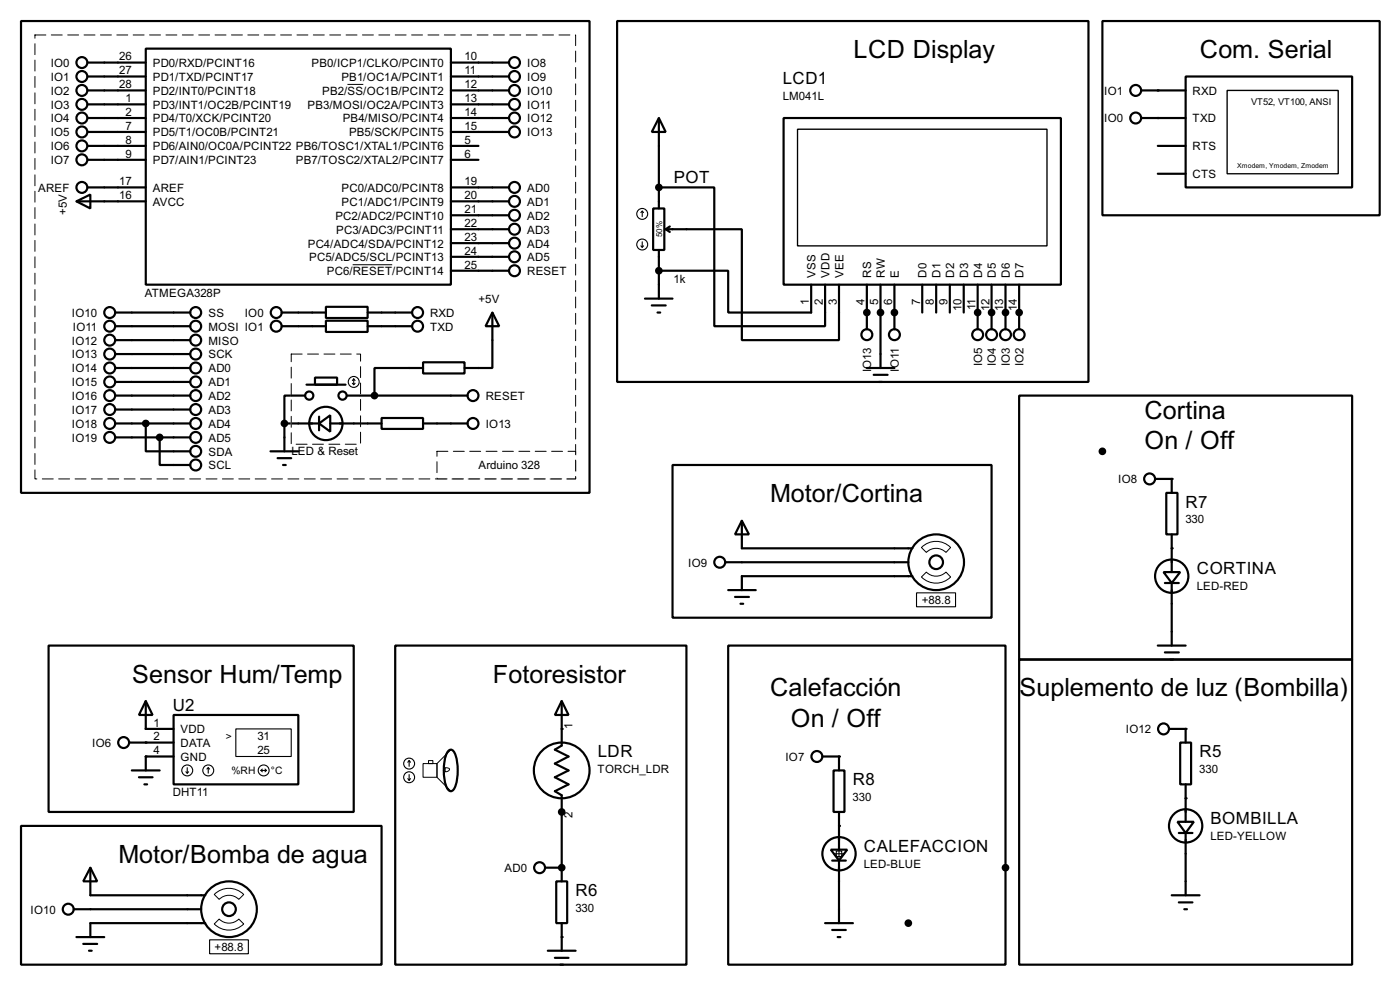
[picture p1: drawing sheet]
<svg xmlns="http://www.w3.org/2000/svg" width="256mm" height="180mm" viewBox="0 0 256 180" stroke-linecap="round" stroke-linejoin="round" font-family="sans-serif">
<g fill="none" stroke="#000" stroke-width=".4">
<path d="M3.9 3.9h104.1v86.3h-104.1zM16.1 19.1h10.6M16.1 16.6h10.6M16.1 14h10.6M16.1 11.5h10.6M26.7 8.9h55.9v43.2h-55.9zM82.6 19.1h10.7M82.6 16.6h10.7M82.6 14h10.7M82.6 11.5h10.7M113.1 3.9h86.3v66h-86.3zM202 3.9h50.8v35.5h-50.8z"/>
<path d="M209.1 16.6h8.1M217.2 14h30.5v20.3h-30.5zM14 36.9l2.6-1.3v2.6zM14 36.9h12.7M16.1 29.3h10.6M16.1 26.7h10.6M16.1 24.2h10.6M16.1 21.6h10.6M16.1 34.3h10.6M82.6 29.3h5.1M82.6 26.7h5.1M82.6 24.2h10.7"/>
<path d="M82.6 21.6h10.7M82.6 34.3h10.7M82.6 36.9h10.7M82.6 39.4h10.7M119.7 38.2h2v7.6h-2zM120.7 21.6l1.3 2.6h-2.6zM120.7 34.3h10.2v25.4h20.3v-7.6M120.7 21.6v16.6M143.6 21.6h50.8v30.5h-50.8zM209.1 21.6h8.1M212.1 26.7h5.1M212.1 31.8h5.1"/>
<path d="M21.1 57.2h13.8M21.1 59.7h13.8M51.6 57.2h8.1M51.6 59.7h8.1M59.7 56.2h7.7v2h-7.7zM59.7 58.7h7.7v2.1h-7.7zM67.4 57.2h8.1M67.4 59.7h8.1M82.6 42h10.7M82.6 44.5h10.7M82.6 47h10.7M82.6 49.6h10.7"/>
<path d="M90.2 57.2l1.3 2.5h-2.5zM90.2 57.2v10.2h-5.1M118.2 54.7h5M119.4 55.9h2.6M120.5 57.2h.5M120.7 49.6h12.7v7.6h15.2v-5.1M120.7 45.8v8.9M122 42h13.9v20.3h17.8v-10.2M122 42l.7 .5M122.7 41.5l-.7 .5M158.8 52.1v8.2M161.3 52.1v15.3"/>
<path d="M163.9 52.1v8.2M169 52.1v5.1M171.5 52.1v5.1M174 52.1v5.1M176.6 52.1v5.1M179.1 52.1v8.2M181.7 52.1v8.2M184.2 52.1v8.2M186.7 52.1v8.2M21.1 77.5h13.8M21.1 62.3h13.8M21.1 64.8h13.8"/>
<path d="M21.1 72.4h13.8M21.1 67.4h13.8M21.1 69.9h13.8M21.1 75h13.8M26.7 77.5v5.1h8.2M52.1 77.5h6.4M52.1 77.5v5.1M55.9 72.4h-3.8v5.1M56.2 70.4h7.1M57.7 69.1h4.1v1.3h-4.1zM58.5 77.5l2-1.5v3zM58.5 76.3v2.5"/>
<path d="M60.5 77.5h9.4M63.6 72.4h22.1M69.9 76.5h7.6v2h-7.6zM77.5 66.3h7.6v2.1h-7.6zM77.5 67.4h-8.9v5M77.5 77.5h8.2M158.8 67.4h5.1M160.1 68.6h2.5M161.1 69.9h.5M186.7 72.4h61v48.3h-61zM21.1 80.1h13.8M29.3 80.1v5h5.6"/>
<path d="M49.6 82.6h5.1M50.9 83.9h2.5M51.9 85.1h.5M123.2 85.1h58.5v28h-58.5zM135.9 95.3l1.3 2.5h-2.5zM135.9 95.3v5.1h31.3M211.6 87.7h3.1v2.5M213.7 90.2h2v7.6h-2zM214.7 97.8v6.9M8.9 118.2h55.9v30.4h-55.9zM72.4 118.2h53.4v58.4h-53.4zM132.9 102.9h33.5"/>
<path d="M133.4 118.2h50.8v58.4h-50.8zM133.4 108h5.1M134.7 109.3h2.5M135.7 110.5h.5M167.2 105.5h-31.3v2.5M212.1 118.2h5.1M213.2 104.7h3l-1.5 2zM213.4 119.4h2.6M213.4 106.7h2.6M214.7 106.7v11.5M23.7 135.9h8.1M26.7 128.3l1.3 2.6h-2.5z"/>
<path d="M26.7 128.3v5.1h5.1M31.8 130.9h22.9v12.7h-22.9zM31.8 138.5h-5.1v2.5M82.3 137.3l.3-.1a1.56 1.56 0 0 1 1 1.4 9 9 0 0 1-.4 5.8l-.6 .4a1.55 1.55 0 0 1-1-1.4 8.8 8.8 0 0 1 .4-5.8zM102.9 128.3l1.3 2.6h-2.5zM102.9 128.3v8.2l-1.2 .7 2.5 1.3-2.5 1.3 2.5 1.2-2.5 1.3 2.5 1.3-2.5 1.2 1.2 .8v15.7M150.7 138.5h3v2.5M186.7 120.7h61v55.9h-61zM214.2 133.4h3v2.5M214.4 120.7h.5M216.2 135.9h2v7.7h-2zM3.9 151.2h66v25.4h-66z"/>
<path d="M16.6 158.8l1.2 2.5h-2.5zM16.6 158.8v5.1h21M24.2 141h5.1M25.5 142.3h2.5M26.5 143.6h.5M99.9 158.8h3M152.2 155.5h3l-1.5 2zM152.5 157.5h2.5M152.7 141h2v7.6h-2zM153.7 148.6v6.9M153.7 157.5v11.5M215.7 150.4h3l-1.5 2.1z"/>
<path d="M216 152.5h2.5M217.2 143.6v6.8M217.2 152.5v11.4M13.5 166.4h23.4M14 171.5h5.1M15.3 172.8h2.5M16.3 174h.5M37.6 169h-21v2.5M100.4 174h5.1M101.7 175.3h2.5M101.9 161.3h2v7.7h-2zM102.7 176.6h.5"/>
<path d="M102.9 169v5M151.2 169h5.1M152.5 170.2h2.5M153.5 171.5h.5M214.7 163.9h5.1M216 165.2h2.5M217 166.4h.5"/>
<circle cx="15" cy="11.5" r="1"/>
<circle cx="15" cy="19.1" r="1"/>
<circle cx="15" cy="14" r="1"/>
<circle cx="15" cy="16.6" r="1"/>
<circle cx="94.2" cy="11.5" r="1"/>
<circle cx="94.2" cy="14" r="1"/>
<circle cx="94.2" cy="19.1" r="1"/>
<circle cx="94.2" cy="16.6" r="1"/>
<circle cx="208" cy="16.6" r="1"/>
<circle cx="15" cy="29.3" r="1"/>
<circle cx="15" cy="34.3" r="1"/>
<circle cx="15" cy="26.7" r="1"/>
<circle cx="15" cy="24.2" r="1"/>
<circle cx="15" cy="21.6" r="1"/>
<circle cx="94.2" cy="34.3" r="1"/>
<circle cx="94.2" cy="36.9" r="1"/>
<circle cx="94.2" cy="39.4" r="1"/>
<circle cx="94.2" cy="24.2" r="1"/>
<circle cx="94.2" cy="21.6" r="1"/>
<circle cx="208" cy="21.6" r="1"/>
<circle cx="20.1" cy="57.2" r="1"/>
<circle cx="20.1" cy="59.7" r="1"/>
<circle cx="35.8" cy="57.2" r="1"/>
<circle cx="35.8" cy="59.7" r="1"/>
<circle cx="50.6" cy="57.2" r="1"/>
<circle cx="50.6" cy="59.7" r="1"/>
<circle cx="76.5" cy="57.2" r="1"/>
<circle cx="76.5" cy="59.7" r="1"/>
<circle cx="94.2" cy="44.5" r="1"/>
<circle cx="94.2" cy="49.6" r="1"/>
<circle cx="94.2" cy="47" r="1"/>
<circle cx="94.2" cy="42" r="1"/>
<circle cx="20.1" cy="62.3" r="1"/>
<circle cx="20.1" cy="67.4" r="1"/>
<circle cx="20.1" cy="64.8" r="1"/>
<circle cx="20.1" cy="69.9" r="1"/>
<circle cx="20.1" cy="75" r="1"/>
<circle cx="20.1" cy="72.4" r="1"/>
<circle cx="20.1" cy="77.5" r="1"/>
<circle cx="35.8" cy="72.4" r="1"/>
<circle cx="35.8" cy="67.4" r="1"/>
<circle cx="35.8" cy="75" r="1"/>
<circle cx="35.8" cy="62.3" r="1"/>
<circle cx="35.8" cy="64.8" r="1"/>
<circle cx="35.8" cy="69.9" r="1"/>
<circle cx="35.8" cy="77.5" r="1"/>
<circle cx="56.6" cy="72.4" r=".75"/>
<circle cx="59.7" cy="77.5" r="3.1"/>
<circle cx="62.7" cy="72.4" r=".75"/>
<circle cx="86.6" cy="72.4" r="1"/>
<circle cx="86.6" cy="77.5" r="1"/>
<circle cx="158.8" cy="61.3" r="1"/>
<circle cx="163.8" cy="61.3" r="1"/>
<circle cx="179.1" cy="61.3" r="1"/>
<circle cx="181.6" cy="61.3" r="1"/>
<circle cx="184.2" cy="61.3" r="1"/>
<circle cx="186.7" cy="61.3" r="1"/>
<circle cx="20.1" cy="80.1" r="1"/>
<circle cx="35.8" cy="82.6" r="1"/>
<circle cx="35.8" cy="85.1" r="1"/>
<circle cx="35.8" cy="80.1" r="1"/>
<circle cx="210.6" cy="87.7" r="1"/>
<circle cx="131.8" cy="102.9" r="1"/>
<circle cx="171.5" cy="102.9" r="5.1"/>
<circle cx="171.5" cy="102.9" r="1.25"/>
<circle cx="214.6" cy="105.5" r="3.1"/>
<circle cx="22.6" cy="135.9" r="1"/>
<circle cx="149.6" cy="138.5" r="1"/>
<circle cx="213.1" cy="133.4" r="1"/>
<circle cx="98.8" cy="158.8" r="1"/>
<circle cx="102.9" cy="141" r="5.1"/>
<circle cx="153.7" cy="156.3" r="3.1"/>
<circle cx="217.2" cy="151.2" r="3.1"/>
<circle cx="12.5" cy="166.4" r="1"/>
<circle cx="41.9" cy="166.4" r="5.1"/>
<circle cx="41.9" cy="166.4" r="1.25"/>
</g>
<g fill="#000">
<circle cx="212.1" cy="16.6" r=".2"/>
<circle cx="120.7" cy="34.3" r=".2"/>
<circle cx="212.1" cy="21.6" r=".2"/>
<circle cx="120.7" cy="49.6" r=".2"/>
<circle cx="158.8" cy="57.2" r=".2"/>
<circle cx="161.3" cy="57.2" r=".2"/>
<circle cx="163.9" cy="57.2" r=".2"/>
<circle cx="179.1" cy="57.2" r=".2"/>
<circle cx="181.7" cy="57.2" r=".2"/>
<circle cx="184.2" cy="57.2" r=".2"/>
<circle cx="186.7" cy="57.2" r=".2"/>
<circle cx="214.7" cy="87.7" r=".2"/>
<circle cx="214.7" cy="100.4" r=".2"/>
<circle cx="26.7" cy="133.4" r=".2"/>
<circle cx="26.7" cy="135.9" r=".2"/>
<circle cx="26.7" cy="138.5" r=".2"/>
<circle cx="102.9" cy="133.4" r=".2"/>
<circle cx="153.7" cy="138.5" r=".2"/>
<circle cx="217.2" cy="133.4" r=".2"/>
<circle cx="102.9" cy="148.6" r=".2"/>
<circle cx="102.9" cy="158.8" r=".2"/>
<circle cx="153.7" cy="151.2" r=".2"/>
<circle cx="217.2" cy="146.1" r=".2"/>
<circle cx="102.9" cy="171.5" r=".2"/>
</g>
<path d="M63.7 15.5h2.9M64.6 48.5h7.3M168.8 105.6l.9-.9a2.53 2.53 0 0 0 3.6 0l.9 .9a3.7 3.7 0 0 1-5.4 0zM168.8 100.2a3.7 3.7 0 0 1 5.4 0l-.9 .9a2.54 2.54 0 0 0-3.6 0zM77.5 139.8h2.6v2.5h-2.6zM78.5 139.2h.8v.6h-.8zM82.3 137.3a5.1 5.1 0 0 0-1 3.7 5.1 5.1 0 0 0 1 3.7l.3 .1-2.5-2.5v-2.5l2.5-2.6zM81.6 140.5l.6 .1 .2 .2a.68 .68 0 0 1-.8 .5zM39.3 163.7a3.8 3.8 0 0 1 5.4 0l-.9 .9a2.54 2.54 0 0 0-3.6 0zM40.2 168.2a2.54 2.54 0 0 0 3.6 0l.9 .9a3.8 3.8 0 0 1-5.4 0z" fill="none" stroke="#000" stroke-width=".18"/>
<path d="M6.4 6.4h99.1v81.3h-99.1zM53.4 64.8h12.7v16.5h-12.7zM80.1 82.6h25.4v5.1h-25.4z" fill="none" stroke="#fff" stroke-width=".18"/>
<path d="M6.4 6.4h99.1v81.3h-99.1zM53.4 64.8h12.7v16.5h-12.7zM80.1 82.6h25.4v5.1h-25.4z" fill="none" stroke="#000" stroke-width=".18" stroke-dasharray="2 1"/>
<g fill="none" stroke="#000" stroke-width=".2">
<path d="M117.7 38.7l-.3 .2M117.7 38.7l.2 .2M117.7 38.7v1M117.4 45l.3 .3M117.7 44.3v1M117.9 45l-.2 .3M64.6 70.2l.2 .2M64.8 69.4v1M64.8 69.4l-.2 .3M64.8 69.4l.3 .3M65.1 70.2l-.3 .2M167.9 108.5h7.2v2.6h-7.2z"/>
<path d="M43.2 133.4h10.2v5.1h-10.2zM75 139.2l-.3 .3M75 139.2l.2 .3M75 139.2v1.1M34.1 141.3l.2 .2M34.3 140.5v1M34.6 141.3l-.3 .2M38.2 140.5l-.3 .3M38.2 140.5l.2 .3M38.2 140.5v1M47.8 141h1M47.8 141l.3 .3"/>
<path d="M48.1 140.8l-.3 .2M48.6 140.8l.2 .2M48.8 141l-.2 .3M74.7 142.5l.3 .3M75 141.8v1M75.2 142.5l-.2 .3M152.7 156.3h2M153.2 155.8h1v1h-1zM153.7 155.2v2.1M38.4 172h7.1v2.6h-7.1z"/>
<circle cx="117.6" cy="39.2" r="1"/>
<circle cx="117.6" cy="44.8" r="1"/>
<circle cx="64.8" cy="69.9" r="1"/>
<circle cx="74.9" cy="139.8" r="1"/>
<circle cx="34.3" cy="141" r="1"/>
<circle cx="38.1" cy="141" r="1"/>
<circle cx="48.3" cy="141" r="1"/>
<circle cx="74.9" cy="142.3" r="1"/>
</g>
<g fill="#000" stroke="#000" stroke-width=".4">
<circle cx="120.7" cy="34.3" r=".5"/>
<circle cx="120.7" cy="49.6" r=".5"/>
<circle cx="158.8" cy="57.2" r=".5"/>
<circle cx="161.3" cy="57.2" r=".5"/>
<circle cx="163.8" cy="57.2" r=".5"/>
<circle cx="179.1" cy="57.2" r=".5"/>
<circle cx="181.6" cy="57.2" r=".5"/>
<circle cx="184.2" cy="57.2" r=".5"/>
<circle cx="186.7" cy="57.2" r=".5"/>
<circle cx="26.7" cy="77.5" r=".5"/>
<circle cx="52.1" cy="77.5" r=".5"/>
<circle cx="68.6" cy="72.4" r=".5"/>
<circle cx="29.2" cy="80.1" r=".5"/>
<circle cx="201.9" cy="82.6" r=".5"/>
<circle cx="102.9" cy="148.6" r=".5"/>
<circle cx="102.9" cy="158.8" r=".5"/>
<circle cx="184.2" cy="158.8" r=".5"/>
<circle cx="166.4" cy="169" r=".5"/>
</g>
<path d="M224.8 16.6h20.4v15.2h-20.4zM146.1 23.7h45.7v21.3h-45.7z" fill="none" stroke="#000" stroke-width=".25"/>
<g font-size="5.2">
<text x="156.3" y="10.6">LCD Display</text>
<text x="219.8" y="10.6">Com. Serial</text>
<text x="209.7" y="76.7">Cortina</text>
<text x="209.7" y="82.2">On / Off</text>
<text x="141.1" y="91.9">Motor/Cortina</text>
<text x="24.2" y="125">Sensor Hum/Temp</text>
<text x="90.3" y="125">Fotoresistor</text>
<text x="141.1" y="127.5">Calefacción</text>
<text x="186.8" y="127.5">Suplemento de luz (Bombilla)</text>
<text x="144.9" y="133.1">On / Off</text>
<text x="21.7" y="158">Motor/Bomba de agua</text>
</g>
<g font-size="3.5">
<text x="143.4" y="15.5">LCD1</text>
<text x="123.5" y="33.5">POT</text>
<text x="217.2" y="92.9">R7</text>
<text x="219.3" y="105.1">CORTINA</text>
<text x="31.7" y="130.1">U2</text>
<text x="109.5" y="138.6">LDR</text>
<text x="156.3" y="143.7">R8</text>
<text x="219.8" y="138.6">R5</text>
<text x="158.3" y="155.9">CALEFACCION</text>
<text x="221.8" y="150.8">BOMBILLA</text>
<text x="105.5" y="164">R6</text>
</g>
<g font-size="2.4">
<text x="21.9" y="11.1">26</text>
<text x="85.1" y="11.1">10</text>
<text x="9.3" y="17.3">IO2</text>
<text x="9.3" y="14.8">IO1</text>
<text x="9.3" y="12.3">IO0</text>
<text x="21.9" y="16.2">28</text>
<text x="21.9" y="13.6">27</text>
<text x="28" y="17.3">PD2/INT0/PCINT18</text>
<text x="28" y="14.8">PD1/TXD/PCINT17</text>
<text x="28" y="12.3">PD0/RXD/PCINT16</text>
<text x="57.1" y="12.3">PB0/ICP1/CLKO/PCINT0</text>
<text x="59" y="17.3">PB2/SS/OC1B/PCINT2</text>
<text x="62.5" y="14.8">PB1/OC1A/PCINT1</text>
<text x="85.1" y="13.6">11</text>
<text x="85.1" y="16.2">12</text>
<text x="96.6" y="12.3">IO8</text>
<text x="96.6" y="14.8">IO9</text>
<text x="96.6" y="17.3">IO10</text>
<text x="202.3" y="17.3">IO1</text>
<text x="218.5" y="17.3">RXD</text>
<text x="9.3" y="22.4">IO4</text>
<text x="9.3" y="19.9">IO3</text>
<text x="23" y="23.8">7</text>
<text x="23" y="21.2">2</text>
<text x="23" y="18.7">1</text>
<text x="28" y="22.4">PD4/T0/XCK/PCINT20</text>
<text x="28" y="19.9">PD3/INT1/OC2B/PCINT19</text>
<text x="56.3" y="19.9">PB3/MOSI/OC2A/PCINT3</text>
<text x="62.8" y="22.4">PB4/MISO/PCINT4</text>
<text x="85.1" y="18.7">13</text>
<text x="85.1" y="21.2">14</text>
<text x="85.1" y="23.8">15</text>
<text x="96.6" y="19.9">IO11</text>
<text x="96.6" y="22.4">IO12</text>
<text x="143.4" y="18.3">LM041L</text>
<text x="202.3" y="22.4">IO0</text>
<text x="218.5" y="22.4">TXD</text>
<text x="9.3" y="27.5">IO6</text>
<text x="9.3" y="25">IO5</text>
<text x="23" y="26.3">8</text>
<text x="23" y="28.9">9</text>
<text x="28" y="27.5">PD6/AIN0/OC0A/PCINT22 PB6/TOSC1/XTAL1/PCINT6</text>
<text x="28" y="25">PD5/T1/OC0B/PCINT21</text>
<text x="63.9" y="25">PB5/SCK/PCINT5</text>
<text x="85.1" y="28.9">6</text>
<text x="85.1" y="26.3">5</text>
<text x="96.6" y="25">IO13</text>
<text x="218.5" y="27.5">RTS</text>
<text x="7" y="35.1">AREF</text>
<text x="9.3" y="30">IO7</text>
<text x="21.9" y="33.9">17</text>
<text x="28" y="35.1">AREF</text>
<text x="28" y="30">PD7/AIN1/PCINT23</text>
<text x="54.2" y="30">PB7/TOSC2/XTAL2/PCINT7</text>
<text x="62.6" y="35.1">PC0/ADC0/PCINT8</text>
<text x="85.1" y="33.9">19</text>
<text x="96.6" y="35.1">AD0</text>
<text x="218.5" y="32.6">CTS</text>
<text x="12.3" y="39.4" transform="rotate(-90 12.3 39.4)">+5V</text>
<text x="21.9" y="36.5">16</text>
<text x="28" y="37.7">AVCC</text>
<text x="61.4" y="40.2">PC2/ADC2/PCINT10</text>
<text x="62.6" y="37.7">PC1/ADC1/PCINT9</text>
<text x="85.1" y="41.6">22</text>
<text x="85.1" y="39">21</text>
<text x="85.1" y="36.5">20</text>
<text x="96.6" y="37.7">AD1</text>
<text x="96.6" y="40.2">AD2</text>
<text x="56.4" y="45.3">PC4/ADC4/SDA/PCINT12</text>
<text x="56.6" y="47.8">PC5/ADC5/SCL/PCINT13</text>
<text x="61.6" y="42.7">PC3/ADC3/PCINT11</text>
<text x="85.1" y="46.6">24</text>
<text x="85.1" y="44.1">23</text>
<text x="96.6" y="42.7">AD3</text>
<text x="96.6" y="45.3">AD4</text>
<text x="96.6" y="47.8">AD5</text>
<text x="59.9" y="50.4">PC6/RESET/PCINT14</text>
<text x="85.1" y="49.2">25</text>
<text x="96.6" y="50.4">RESET</text>
<text x="123.4" y="51.8">1k</text>
<text x="149.4" y="50.8" transform="rotate(-90 149.4 50.8)">VSS</text>
<text x="152" y="50.8" transform="rotate(-90 152 50.8)">VDD</text>
<text x="154.5" y="50.8" transform="rotate(-90 154.5 50.8)">VEE</text>
<text x="159.6" y="50.8" transform="rotate(-90 159.6 50.8)">RS</text>
<text x="162.1" y="50.8" transform="rotate(-90 162.1 50.8)">RW</text>
<text x="164.7" y="50.8" transform="rotate(-90 164.7 50.8)">E</text>
<text x="169.8" y="50.8" transform="rotate(-90 169.8 50.8)">D0</text>
<text x="172.3" y="50.8" transform="rotate(-90 172.3 50.8)">D1</text>
<text x="174.8" y="50.8" transform="rotate(-90 174.8 50.8)">D2</text>
<text x="177.4" y="50.8" transform="rotate(-90 177.4 50.8)">D3</text>
<text x="179.9" y="50.8" transform="rotate(-90 179.9 50.8)">D4</text>
<text x="182.5" y="50.8" transform="rotate(-90 182.5 50.8)">D5</text>
<text x="185" y="50.8" transform="rotate(-90 185 50.8)">D6</text>
<text x="187.5" y="50.8" transform="rotate(-90 187.5 50.8)">D7</text>
<text x="13.2" y="58">IO10</text>
<text x="26.5" y="54.3">ATMEGA328P</text>
<text x="38.2" y="58">SS</text>
<text x="44.8" y="58">IO0</text>
<text x="78.8" y="58">RXD</text>
<text x="87.7" y="55.4">+5V</text>
<text x="148.2" y="55.8" transform="rotate(-90 148.2 55.8)">1</text>
<text x="150.8" y="55.8" transform="rotate(-90 150.8 55.8)">2</text>
<text x="153.3" y="55.8" transform="rotate(-90 153.3 55.8)">3</text>
<text x="158.4" y="55.8" transform="rotate(-90 158.4 55.8)">4</text>
<text x="160.9" y="55.8" transform="rotate(-90 160.9 55.8)">5</text>
<text x="163.5" y="55.8" transform="rotate(-90 163.5 55.8)">6</text>
<text x="168.6" y="55.8" transform="rotate(-90 168.6 55.8)">7</text>
<text x="171.1" y="55.8" transform="rotate(-90 171.1 55.8)">8</text>
<text x="173.6" y="55.8" transform="rotate(-90 173.6 55.8)">9</text>
<text x="176.2" y="57" transform="rotate(-90 176.2 57)">10</text>
<text x="178.7" y="56.8" transform="rotate(-90 178.7 56.8)">11</text>
<text x="181.3" y="57" transform="rotate(-90 181.3 57)">12</text>
<text x="183.8" y="57" transform="rotate(-90 183.8 57)">13</text>
<text x="186.3" y="56.9" transform="rotate(-90 186.3 56.9)">14</text>
<text x="13.2" y="63.1">IO12</text>
<text x="13.2" y="65.6">IO13</text>
<text x="13.3" y="60.5">IO11</text>
<text x="38.2" y="60.5">MOSI IO1</text>
<text x="38.2" y="63.1">MISO</text>
<text x="38.2" y="65.6">SCK</text>
<text x="78.8" y="60.5">TXD</text>
<text x="13.2" y="68.1">IO14</text>
<text x="13.2" y="70.7">IO15</text>
<text x="38.2" y="68.1">AD0</text>
<text x="38.2" y="70.7">AD1</text>
<text x="159.6" y="68.2" transform="rotate(-90 159.6 68.2)">IO13</text>
<text x="164.7" y="68" transform="rotate(-90 164.7 68)">IO11</text>
<text x="179.9" y="67" transform="rotate(-90 179.9 67)">IO5</text>
<text x="182.5" y="67" transform="rotate(-90 182.5 67)">IO4</text>
<text x="185" y="67" transform="rotate(-90 185 67)">IO3</text>
<text x="187.5" y="67" transform="rotate(-90 187.5 67)">IO2</text>
<text x="13.2" y="73.2">IO16</text>
<text x="13.2" y="75.8">IO17</text>
<text x="38.2" y="73.2">AD2</text>
<text x="38.2" y="75.8">AD3</text>
<text x="89" y="73.2">RESET</text>
<text x="13.2" y="78.3">IO18</text>
<text x="13.2" y="80.8">IO19</text>
<text x="38.2" y="78.3">AD4</text>
<text x="38.2" y="80.8">AD5</text>
<text x="38.2" y="83.4">SDA</text>
<text x="53.4" y="83.3">LED &amp; Reset</text>
<text x="89" y="78.3">IO13</text>
<text x="38.2" y="85.9">SCL</text>
<text x="87.7" y="85.9">Arduino 328</text>
<text x="204.8" y="88.5">IO8</text>
<text x="217.2" y="95.8">330</text>
<text x="126.1" y="103.7">IO9</text>
<text x="168.9" y="110.6">+88.8</text>
<text x="219.2" y="108">LED-RED</text>
<text x="16.9" y="136.7">IO6</text>
<text x="28.1" y="135.5">2</text>
<text x="28.1" y="133">1</text>
<text x="33.1" y="136.7">DATA</text>
<text x="33.1" y="134.2">VDD</text>
<text x="47.2" y="135.5">31</text>
<text x="104.9" y="133.4" transform="rotate(-90 104.9 133.4)">1</text>
<text x="206.2" y="134.2">IO12</text>
<text x="28.1" y="138.1">4</text>
<text x="33.1" y="139.3">GND</text>
<text x="47.2" y="138">25</text>
<text x="109.5" y="141.6">TORCH_LDR</text>
<text x="143.9" y="139.3">IO7</text>
<text x="219.7" y="141.6">330</text>
<text x="31.6" y="145.8">DHT11</text>
<text x="104.9" y="149.8" transform="rotate(-90 104.9 149.8)">2</text>
<text x="156.2" y="146.6">330</text>
<text x="221.7" y="153.7">LED-YELLOW</text>
<text x="92.4" y="159.6">AD0</text>
<text x="158.2" y="158.8">LED-BLUE</text>
<text x="5.6" y="167.2">IO10</text>
<text x="105.4" y="167">330</text>
<text x="39.3" y="174.1">+88.8</text>
</g>
<g font-size="2.1">
<text x="41.4" y="135.4">&gt;</text>
<text x="42.4" y="141.7">%RH</text>
<text x="49.6" y="141.7">°C</text>
</g>
<text font-size="1.9" x="229.2" y="19.2">VT52, VT100, ANSI</text>
<text font-size="1.7" x="121.3" y="43.4" transform="rotate(-90 121.3 43.4)">50%</text>
<text font-size="1.4" x="226.6" y="30.7">Xmodem, Ymodem, Zmodem</text>
</svg>
